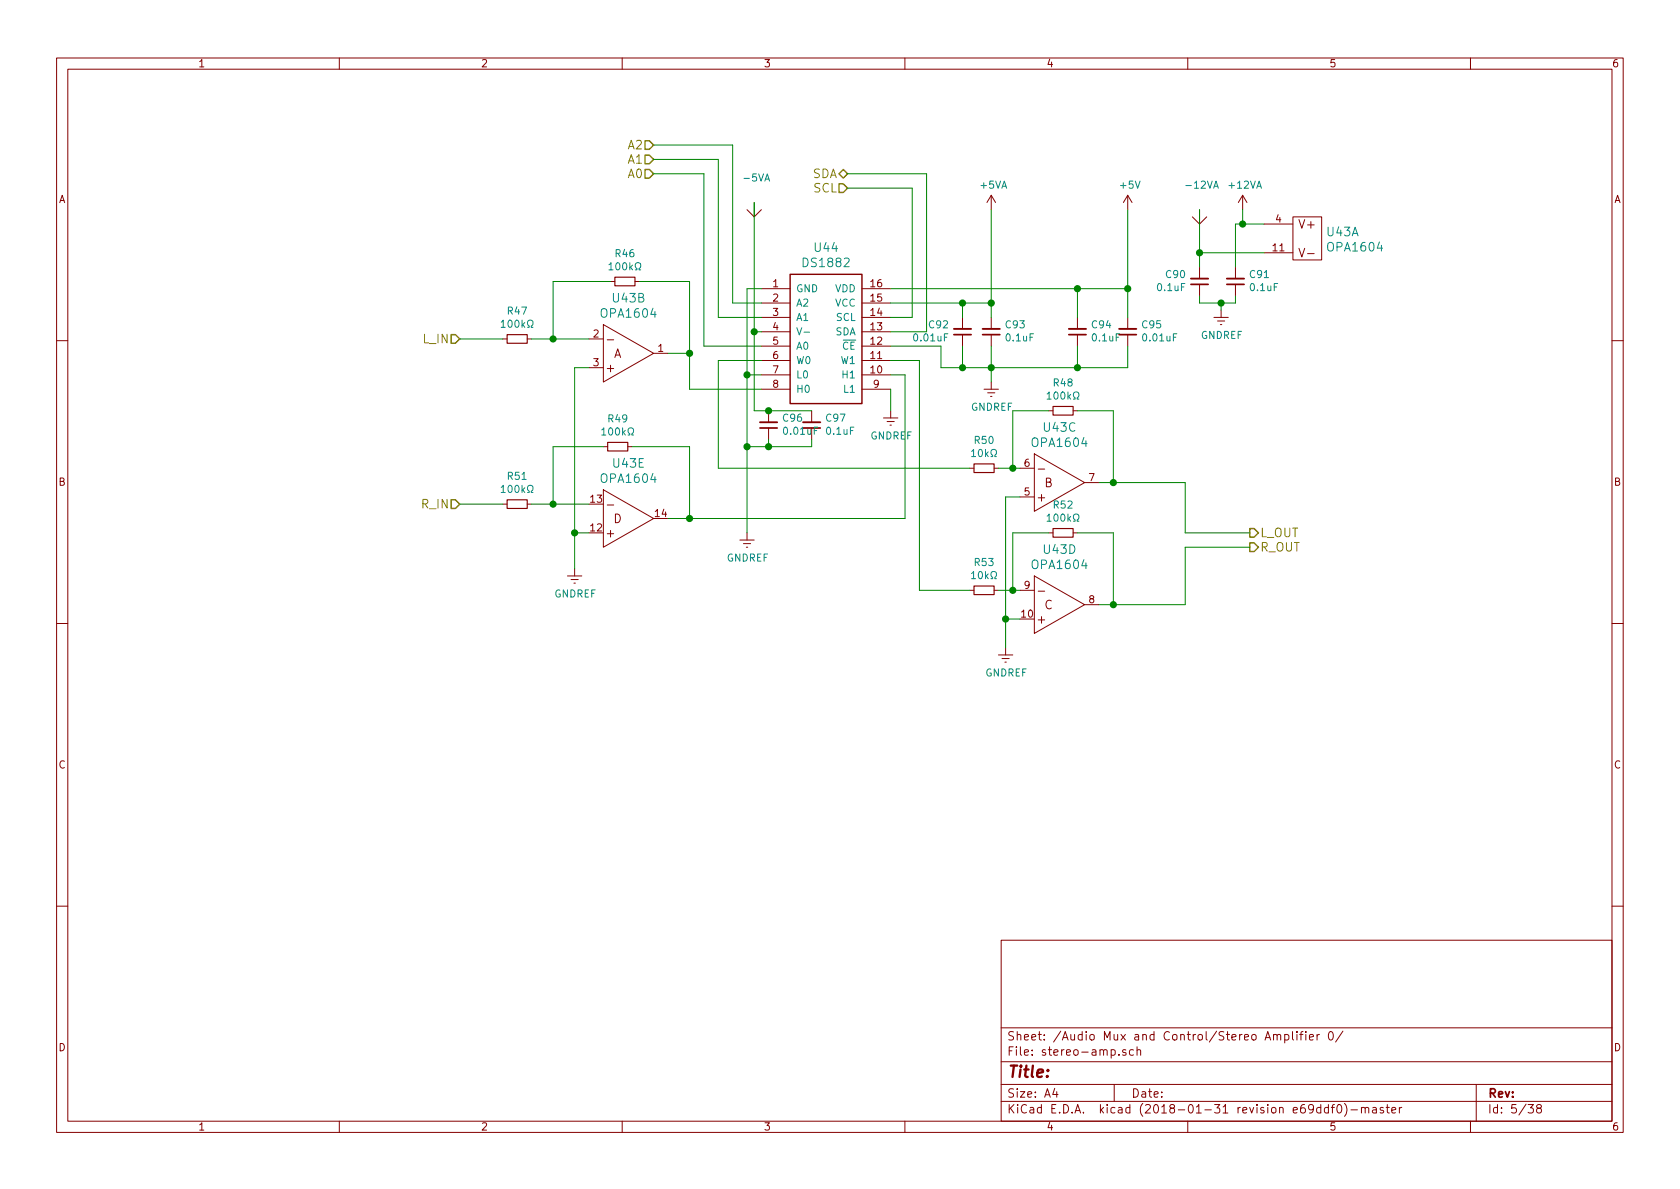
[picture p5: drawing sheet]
<svg xmlns="http://www.w3.org/2000/svg" width="297mm" height="210mm" viewBox="0 0 297 210" stroke-linecap="round" stroke-linejoin="round" font-family="sans-serif">
<g fill="none" stroke="#840000" stroke-width=".18">
<path d="M10 10.3h277v189.9h-277zM12 12.2h273v186.1h-273zM60 10.3v1.9M110 10.3v1.9M160 10.3v1.9M210 10.3v1.9M260 10.3v1.9M132.1 37.1l1.2 1.2 1.3-1.2M133.3 35.8v2.5M175.3 34.5l-.8 1.3M175.3 34.5v2.6M175.3 34.5l.7 1.3"/>
<path d="M199.4 34.5l-.8 1.3M199.4 34.5v2.6M199.4 34.5l.8 1.3M210.8 38.3l1.3 1.3 1.3-1.3M212.1 37.1v2.5M219.7 34.5l-.8 1.3M219.7 34.5v2.6M219.7 34.5l.8 1.3M223.5 39.6h5.1M228.6 38.3h5.1v7.7h-5.1zM88.9 59.9h.8M93.2 59.9h.8"/>
<path d="M104.1 59.9h2.6M106.7 57.4l8.9 5.1-8.9 5.1zM107.9 49.8h.8M112.3 49.8h.7M134.6 51h5.1M134.6 58.7h5.1M134.6 56.1h5.1M134.6 53.6h5.1M152.4 51h5.1M152.4 58.7h5.1M152.4 56.1h5.1M152.4 53.6h5.1"/>
<path d="M170.2 56.1v2.1M170.2 59.2v2M175.3 56.1v2.1M175.3 59.2v2M190.5 56.1v2.1M190.5 59.2v2M199.4 56.1v2.1M199.4 59.2v2M212.1 47.2v2.1M212.1 50.3v2M214.6 56.1h2.6M215.3 56.8h1.2"/>
<path d="M215.8 57.4h.2M215.9 54.9v1.2M218.4 47.2v2.1M218.4 50.3v2M223.5 44.7h5.1M10 60.2h2M104.1 65h2.6M106.7 79h.7M111 79h.8M115.6 62.5h2.5M134.6 66.3h5.1M134.6 63.7h5.1"/>
<path d="M134.6 61.2h5.1M134.6 68.8h5.1M135.9 72.6v2.1M135.9 75.7v2M143.5 72.6v2.1M143.5 75.7v2M152.4 66.3h5.1M152.4 63.7h5.1M152.4 61.2h5.1M152.4 68.8h5.1M156.2 73.9h2.5M156.8 74.5h1.3"/>
<path d="M157.4 75.2h.2M157.5 72.6v1.3M174 68.8h2.5M174.6 69.5h1.3M175.1 70.1h.3M175.3 67.6v1.2M185.4 72.6h.8M189.7 72.6h.8M285 60.2h2M88.9 89.1h.8M93.2 89.1h.8M106.7 86.6l8.9 5.1-8.9 5.1z"/>
<path d="M130.8 95.5h2.5M131.4 96.1h1.3M132 96.8h.2M132.1 94.2v1.3M171.4 82.8h.8M175.8 82.8h.7M180.3 87.9h2.6M180.3 82.8h2.6M182.9 80.3l8.9 5-8.9 5.1zM185.4 94.2h.8M189.7 94.2h.8M191.8 85.3h2.5"/>
<path d="M10 110.3h2M100.3 101.8h2.6M101 102.5h1.2M101.5 103.1h.2M101.6 100.6v1.2M171.4 104.4h.8M175.8 104.4h.7M176.5 115.8h2.6M177.2 116.5h1.2M177.7 117.1h.2M177.8 114.5v1.3M180.3 104.4h2.6"/>
<path d="M182.9 101.8l8.9 5.1-8.9 5.1zM191.8 106.9h2.5M285 110.3h2M10 160.2h2M177 166.3h108v32h-108zM285 160.2h2M60 198.3v1.9M110 198.3v1.9M160 198.3v1.9M177 194.8h108M177 191.8h108M177 187.8h108"/>
<path d="M177 181.8h108M186.5 192.5l-.4 1h1M186.8 193v1M197 191.8v3M197.8 186.5v.1M199.1 185.7l-.4-.1-.2 .2 .1 .2 .5 .2v.3h-.6M200.4 185.7l-.4-.1-.3 .3 .1 .6h.6M201 185.7l.3-.1 .3 .1 .1 .9M201 185.1v1.5M210 198.3v1.9M225.2 183.1l.2-.2 .3 .1 .1 .9M225.2 182.9v1"/>
<path d="M225.8 183.1a.34 .34 0 0 1 .3-.2 .34 .34 0 0 1 .3 .2v.8M227.2 183l.4-.1 .3 .3-.1 .6-.2 .1-.4-.1M227.2 182.9v1.5M228.5 182.4v1.3l.2 .2M229.3 182.4v.2M229.3 182.9v1M229.8 182.9h.6M230.4 182.4l-.4 .2v1.3M230.9 182.4v.2M230.9 182.9v1M231.5 183.4l.7-.1v-.3l-.5-.1-.2 .2 .1 .7h.6M232.9 182.9v1"/>
<path d="M233.3 182.9l-.4 .3M233.5 195.9l-.4-.1-.3 .3 .1 .6 .2 .1 .4-.1M233.5 195.3v1.5M234.9 195.9l-.5-.1-.2 .3 .1 .6h.6M234.9 195.3v1.5M235.1 182.5l.1-.1a.8 .8 0 0 1 .6 .8 .8 .8 0 0 1-.6 .7 1 1 0 0 1-.1-1.4zM235.4 195.8h.5M235.9 195.3l-.3 .2v1.3M236.6 195.4l.1-.1a.8 .8 0 0 1 .6 .8 .8 .8 0 0 1-.6 .7 1 1 0 0 1-.1-1.4zM237.4 182.3l-1.3 2M237.7 195.1a1.71 1.71 0 0 1 0 2.3M238.9 196.3h1.1"/>
<path d="M240.7 196l.1-.1a.37 .37 0 0 1 .6 .1v.8M240.7 195.8v1M241.4 196v-.1a.37 .37 0 0 1 .6 .1v.8M242.7 195.9h.6l.1 .9M243.4 196.2l-.5 .1-.3 .2 .3 .3 .5-.1M244.6 195.9l-.4-.1-.2 .2 .1 .3 .5 .1v.3h-.6M245.1 195.8h.5M245.3 195.3v1.3l.3 .2M246.1 196.3l.7-.1-.1-.3-.4-.1-.2 .2 .1 .7h.5M247.4 195.8v1M247.9 195.8l-.5 .3M260 198.3v1.9"/>
<path d="M261 191.8v6.5M270.2 195.3h.9l-.5 .6 .4 .1v.7l-.2 .1-.6-.1M272 196l-.3-.3 .1-.2a.48 .48 0 0 1 .6-.1l.1 .2-.1 .3-.6 .1a.48 .48 0 0 0 0 .7l.2 .1 .5-.1v-.4l-.2-.3"/>
</g>
<path d="M139.7 48.5h12.7v22.9h-12.7z" fill="none" stroke="#840000" stroke-width=".25"/>
<g fill="none" stroke="#008484" stroke-width=".18">
<path d="M88.6 57l.4-.4v1.3M88.6 57.9h.7M93.3 57.9h.3v-.2a.55 .55 0 0 1-.3-.9 .55 .55 0 0 1 .9 0v.2a.53 .53 0 0 1-.3 .7v.2h.3M107.7 46.8l.3-.3v1.2M107.7 47.7h.7M112.3 47.7h.3v-.2a.55 .55 0 0 1-.2-.8 .55 .55 0 0 1 .8-.1l.1 .2a.53 .53 0 0 1-.3 .7v.2h.3M140.9 58l.4 1.2 .5-1.2M142.2 58.7h.9M106.4 76l.4-.3v1.2M106.4 76.9h.7M111 76.9h.4v-.2a.55 .55 0 0 1-.3-.8 .55 .55 0 0 1 .9-.1v.2a.53 .53 0 0 1-.3 .7v.2h.3M171.8 79.8l.3-.3v1.2"/>
<path d="M185.1 69.7l.4-.4v1.3M185.1 70.6h.8M189.8 70.6h.3v-.2a.55 .55 0 0 1-.3-.9 .55 .55 0 0 1 .9 0l.1 .2a.53 .53 0 0 1-.4 .7v.2h.4M88.6 86.2l.4-.4v1.3M88.6 87.1h.7M93.3 87.1h.3v-.2a.55 .55 0 0 1-.3-.9 .55 .55 0 0 1 .9 0v.2a.53 .53 0 0 1-.3 .7v.2h.3M171.8 80.7h.7M175.2 80.7h.3v-.2a.55 .55 0 0 1-.2-.8 .55 .55 0 0 1 .8-.1l.1 .2a.55 .55 0 0 1-.3 .7v.2h.3M185.1 91.3l.4-.4v1.3M185.1 92.2h.8M189.8 92.2h.3v-.3a.55 .55 0 0 1-.3-.8 .55 .55 0 0 1 .9 0l.1 .2a.53 .53 0 0 1-.4 .6v.3h.4M171.8 101.4l.3-.3v1.2"/>
<path d="M171.8 102.3h.7M175.2 102.3h.3v-.2a.55 .55 0 0 1-.2-.8 .55 .55 0 0 1 .8-.1l.1 .2a.55 .55 0 0 1-.3 .7v.2h.3"/>
</g>
<path d="M89.7 59.2h3.5v1.5h-3.5zM108.7 49h3.6v1.5h-3.6zM107.4 78.2h3.6v1.6h-3.6zM186.2 71.9h3.5v1.5h-3.5zM89.7 88.4h3.5v1.5h-3.5zM172.2 82h3.6v1.6h-3.6zM186.2 93.5h3.5v1.5h-3.5zM172.2 103.6h3.6v1.6h-3.6z" fill="none" stroke="#840000" stroke-width=".2"/>
<path d="M168.7 58.2h3M173.7 58.2h3.1M189 58.2h3M197.9 58.2h3M210.6 49.3h3M216.9 49.3h3.1M134.4 74.7h3M142 74.7h3" fill="none" stroke="#840000" stroke-width=".33"/>
<path d="M168.7 59.2h3M173.7 59.2h3.1M189 59.2h3M197.9 59.2h3M210.6 50.3h3M216.9 50.3h3.1M134.4 75.7h3M142 75.7h3" fill="none" stroke="#840000" stroke-width=".3"/>
<path d="M114 30h.8l.8 .7-.8 .8h-.8zM114 27.4h.8l.8 .8-.8 .8h-.8zM114 24.9h.8l.8 .7-.8 .8h-.8zM148.3 30.7l.8-.7 .8 .7-.8 .8zM148.3 32.5h.8l.8 .8-.8 .7h-.8zM79.8 59.2h.7l.8 .7-.8 .8h-.7zM79.8 88.4h.7l.8 .7-.8 .8h-.7zM221 93.5h.7l.8 .7-.8 .8h-.7zM221 96h.7l.8 .8-.8 .7h-.7z" fill="none" stroke="#848400" stroke-width=".25"/>
<g fill="none" stroke="#008400" stroke-width=".18">
<path d="M115.6 28.2h11.4v27.9h7.6M115.6 30.7h8.9v30.5h10.1M115.6 25.6h13.9v28h5.1M133.3 35.8v36.8h10.2M149.9 30.7h13.9v28h-6.3M149.9 33.3h11.4v22.8h-3.8M175.3 37.1v19M199.4 37.1v19M212.1 37.1v10.1M219.7 37.1v2.5M223.5 39.6h-5.1v7.6M81.3 59.9h7.6"/>
<path d="M94 59.9h10.1M107.9 49.8h-10.1v10.1M113 49.8h8.9v19h12.7M133.3 58.7h1.3M134.6 51h-2.5v43.2M157.5 51h41.9M157.5 53.6h17.8M170.2 53.6v2.5M190.5 51v5.1M212.1 52.3v1.3h6.3v-1.3M212.1 44.7h11.4M215.9 53.6v1.3"/>
<path d="M104.1 65h-2.5v35.6M106.7 79h-8.9v10.1M111.8 79h10.1v12.7M118.1 62.5h3.8M132.1 66.3h2.5M134.6 63.7h-7.6v19.1h44.4M135.9 77.7v1.3M143.5 77.7v1.3h-11.4M157.5 61.2h8.9v3.8h33v-3.8M157.5 66.3h2.5v25.4h-41.9M157.5 63.7h5.1v40.7h8.8M157.5 68.8v3.8"/>
<path d="M170.2 61.2v3.8M175.3 61.2v6.4M185.4 72.6h-6.3v10.2M190.5 61.2v3.8M190.5 72.6h6.3v12.7M81.3 89.1h7.6M94 89.1h10.1M101.6 94.2h2.5M176.5 82.8h3.8M180.3 87.9h-2.5v26.6M185.4 94.2h-6.3v10.2M190.5 94.2h6.3v12.7"/>
<path d="M194.3 85.3h15.2v8.9h11.5M221 96.8h-11.5v10.1h-15.2M176.5 104.4h3.8M177.8 109.5h2.5"/>
</g>
<g fill="#008400" stroke="#008400" stroke-width=".25">
<circle cx="97.8" cy="59.9" r=".51"/>
<circle cx="121.9" cy="62.5" r=".51"/>
<circle cx="97.8" cy="89.1" r=".51"/>
<circle cx="132.1" cy="66.3" r=".51"/>
<circle cx="175.3" cy="53.6" r=".51"/>
<circle cx="170.2" cy="53.6" r=".51"/>
<circle cx="190.5" cy="51" r=".51"/>
<circle cx="175.3" cy="65" r=".51"/>
<circle cx="190.5" cy="65" r=".51"/>
<circle cx="133.4" cy="58.7" r=".51"/>
<circle cx="135.9" cy="72.6" r=".51"/>
<circle cx="132.1" cy="79" r=".51"/>
<circle cx="135.9" cy="79" r=".51"/>
<circle cx="212.1" cy="44.7" r=".51"/>
<circle cx="219.7" cy="39.6" r=".51"/>
<circle cx="215.9" cy="53.6" r=".51"/>
<circle cx="177.8" cy="109.5" r=".51"/>
<circle cx="101.6" cy="94.2" r=".51"/>
<circle cx="179.1" cy="82.8" r=".51"/>
<circle cx="179.1" cy="104.4" r=".51"/>
<circle cx="196.9" cy="85.3" r=".51"/>
<circle cx="196.9" cy="106.9" r=".51"/>
<circle cx="199.4" cy="51" r=".51"/>
<circle cx="121.9" cy="91.7" r=".51"/>
<circle cx="170.2" cy="65" r=".51"/>
</g>
<text font-size="2.8" fill="#840000" x="178" y="190.5">Title:</text>
<g font-size="2.1" fill="#848400">
<text x="111.1" y="29">A1</text>
<text x="111.1" y="26.4">A2</text>
<text x="111.1" y="31.5">A0</text>
<text x="143.6" y="31.5">SDA</text>
<text x="143.8" y="34">SCL</text>
<text x="74.9" y="60.7">L_IN</text>
<text x="74.7" y="89.9">R_IN</text>
<text x="222.8" y="95">L_OUT</text>
<text x="222.8" y="97.5">R_OUT</text>
</g>
<g font-size="2.1" fill="#840000">
<text x="229.8" y="40.4">V+</text>
<text x="230.1" y="45.5">V-</text>
<text x="107.3" y="65.8">+</text>
<text x="107.6" y="60.8">-</text>
<text x="108.5" y="63.3">A</text>
<text x="183.8" y="83.6">-</text>
<text x="107.6" y="90">-</text>
<text x="183.5" y="88.7">+</text>
<text x="184.7" y="86.2">B</text>
<text x="107.3" y="95">+</text>
<text x="108.5" y="92.5">D</text>
<text x="183.8" y="105.2">-</text>
<text x="184.7" y="107.7">C</text>
<text x="183.5" y="110.3">+</text>
<text x="178" y="184">Sheet: /Audio Mux and Control/Stereo Amplifier 0/</text>
<text x="178" y="186.7">File: stereo-amp.sch</text>
<text x="178" y="196.9">KiCad E.D.A. kicad (2018-01-31 revision e69ddf0)-master</text>
<text x="178" y="194.1">Size: A4</text>
<text x="200" y="194.1">Date:</text>
<text x="263" y="194.1">Rev:</text>
<text x="263" y="196.9">Id: 5/38</text>
</g>
<g font-size="2.1" fill="#008484">
<text x="234.6" y="41.8">U43A</text>
<text x="142.2" y="47.2">DS1882</text>
<text x="144.1" y="44.5">U44</text>
<text x="234.9" y="44.5">OPA1604</text>
<text x="108.4" y="53.5">U43B</text>
<text x="106.5" y="56.2">OPA1604</text>
<text x="184.6" y="76.3">U43C</text>
<text x="108.5" y="82.7">U43E</text>
<text x="182.7" y="79">OPA1604</text>
<text x="106.5" y="85.4">OPA1604</text>
<text x="182.7" y="100.6">OPA1604</text>
<text x="184.6" y="97.9">U43D</text>
</g>
<g font-size="1.8" fill="#840000">
<text x="35" y="11.9">1</text>
<text x="85" y="11.9">2</text>
<text x="135" y="11.9">3</text>
<text x="185" y="11.9">4</text>
<text x="235" y="11.9">5</text>
<text x="285" y="11.9">6</text>
<text x="10.4" y="35.9">A</text>
<text x="285.4" y="35.9">A</text>
<text x="225.6" y="39.4">4</text>
<text x="225.1" y="44.4">11</text>
<text x="136.7" y="50.8">1</text>
<text x="136.7" y="53.3">2</text>
<text x="154" y="53.3">15</text>
<text x="154" y="50.8">16</text>
<text x="104.9" y="59.7">2</text>
<text x="136.7" y="55.9">3</text>
<text x="136.7" y="58.4">4</text>
<text x="154" y="58.4">13</text>
<text x="154" y="55.9">14</text>
<text x="104.9" y="64.8">3</text>
<text x="116.4" y="62.2">1</text>
<text x="136.7" y="61">5</text>
<text x="136.7" y="63.5">6</text>
<text x="154" y="63.5">11</text>
<text x="154" y="61">12</text>
<text x="136.7" y="66">7</text>
<text x="136.7" y="68.6">8</text>
<text x="154" y="66">10</text>
<text x="154.5" y="68.6">9</text>
<text x="181.1" y="82.5">6</text>
<text x="10.4" y="85.9">B</text>
<text x="104.4" y="88.9">13</text>
<text x="181.1" y="87.6">5</text>
<text x="192.6" y="85.1">7</text>
<text x="285.4" y="85.9">B</text>
<text x="104.4" y="94">12</text>
<text x="115.9" y="91.4">14</text>
<text x="181.1" y="104.1">9</text>
<text x="192.6" y="106.7">8</text>
<text x="180.6" y="109.2">10</text>
<text x="10.4" y="135.9">C</text>
<text x="285.4" y="135.9">C</text>
<text x="10.4" y="185.9">D</text>
<text x="285.4" y="185.9">D</text>
<text x="35" y="199.9">1</text>
<text x="85" y="199.9">2</text>
<text x="135" y="199.9">3</text>
<text x="185" y="199.9">4</text>
<text x="235" y="199.9">5</text>
<text x="285" y="199.9">6</text>
</g>
<g font-size="1.8" fill="#008484">
<text x="131.7" y="32.1">-5VA</text>
<text x="173.4" y="33.4">+5VA</text>
<text x="198.2" y="33.4">+5V</text>
<text x="210" y="33.4">-12VA</text>
<text x="217.4" y="33.4">+12VA</text>
<text x="108.5" y="47.8">100k</text>
<text x="108.9" y="45.5">R46</text>
<text x="140.7" y="51.7">GND</text>
<text x="147.7" y="51.7">VDD</text>
<text x="204.7" y="51.5">0.1uF</text>
<text x="206.2" y="49.2">C90</text>
<text x="221.1" y="49.2">C91</text>
<text x="221.2" y="51.5">0.1uF</text>
<text x="89.5" y="58">100k</text>
<text x="89.8" y="55.6">R47</text>
<text x="140.7" y="54.2">A2</text>
<text x="140.7" y="56.8">A1</text>
<text x="147.7" y="59.3">SDA</text>
<text x="147.7" y="54.2">VCC</text>
<text x="147.9" y="56.8">SCL</text>
<text x="164.3" y="58.1">C92</text>
<text x="177.9" y="58.1">C93</text>
<text x="193.1" y="58.1">C94</text>
<text x="202" y="58.1">C95</text>
<text x="212.3" y="59.9">GNDREF</text>
<text x="140.7" y="61.8">A0</text>
<text x="140.7" y="64.4">W0</text>
<text x="148.7" y="64.4">W1</text>
<text x="148.9" y="61.8">CE</text>
<text x="161.7" y="60.4">0.01uF</text>
<text x="178" y="60.4">0.1uF</text>
<text x="193.2" y="60.4">0.1uF</text>
<text x="202.2" y="60.4">0.01uF</text>
<text x="140.7" y="66.9">L0</text>
<text x="140.7" y="69.5">H0</text>
<text x="149.1" y="66.9">H1</text>
<text x="149.3" y="69.5">L1</text>
<text x="186" y="70.7">100k</text>
<text x="186.3" y="68.3">R48</text>
<text x="107.3" y="77">100k</text>
<text x="107.6" y="74.7">R49</text>
<text x="138.5" y="74.6">C96</text>
<text x="138.7" y="76.9">0.01uF</text>
<text x="146.1" y="74.6">C97</text>
<text x="146.2" y="76.9">0.1uF</text>
<text x="153.9" y="77.7">GNDREF</text>
<text x="171.7" y="72.6">GNDREF</text>
<text x="172.4" y="78.5">R50</text>
<text x="172.5" y="80.8">10k</text>
<text x="89.5" y="87.2">100k</text>
<text x="89.8" y="84.9">R51</text>
<text x="186.3" y="89.9">R52</text>
<text x="186" y="92.2">100k</text>
<text x="128.5" y="99.3">GNDREF</text>
<text x="172.4" y="100.1">R53</text>
<text x="98" y="105.7">GNDREF</text>
<text x="172.5" y="102.4">10k</text>
<text x="174.2" y="119.6">GNDREF</text>
</g>
</svg>
